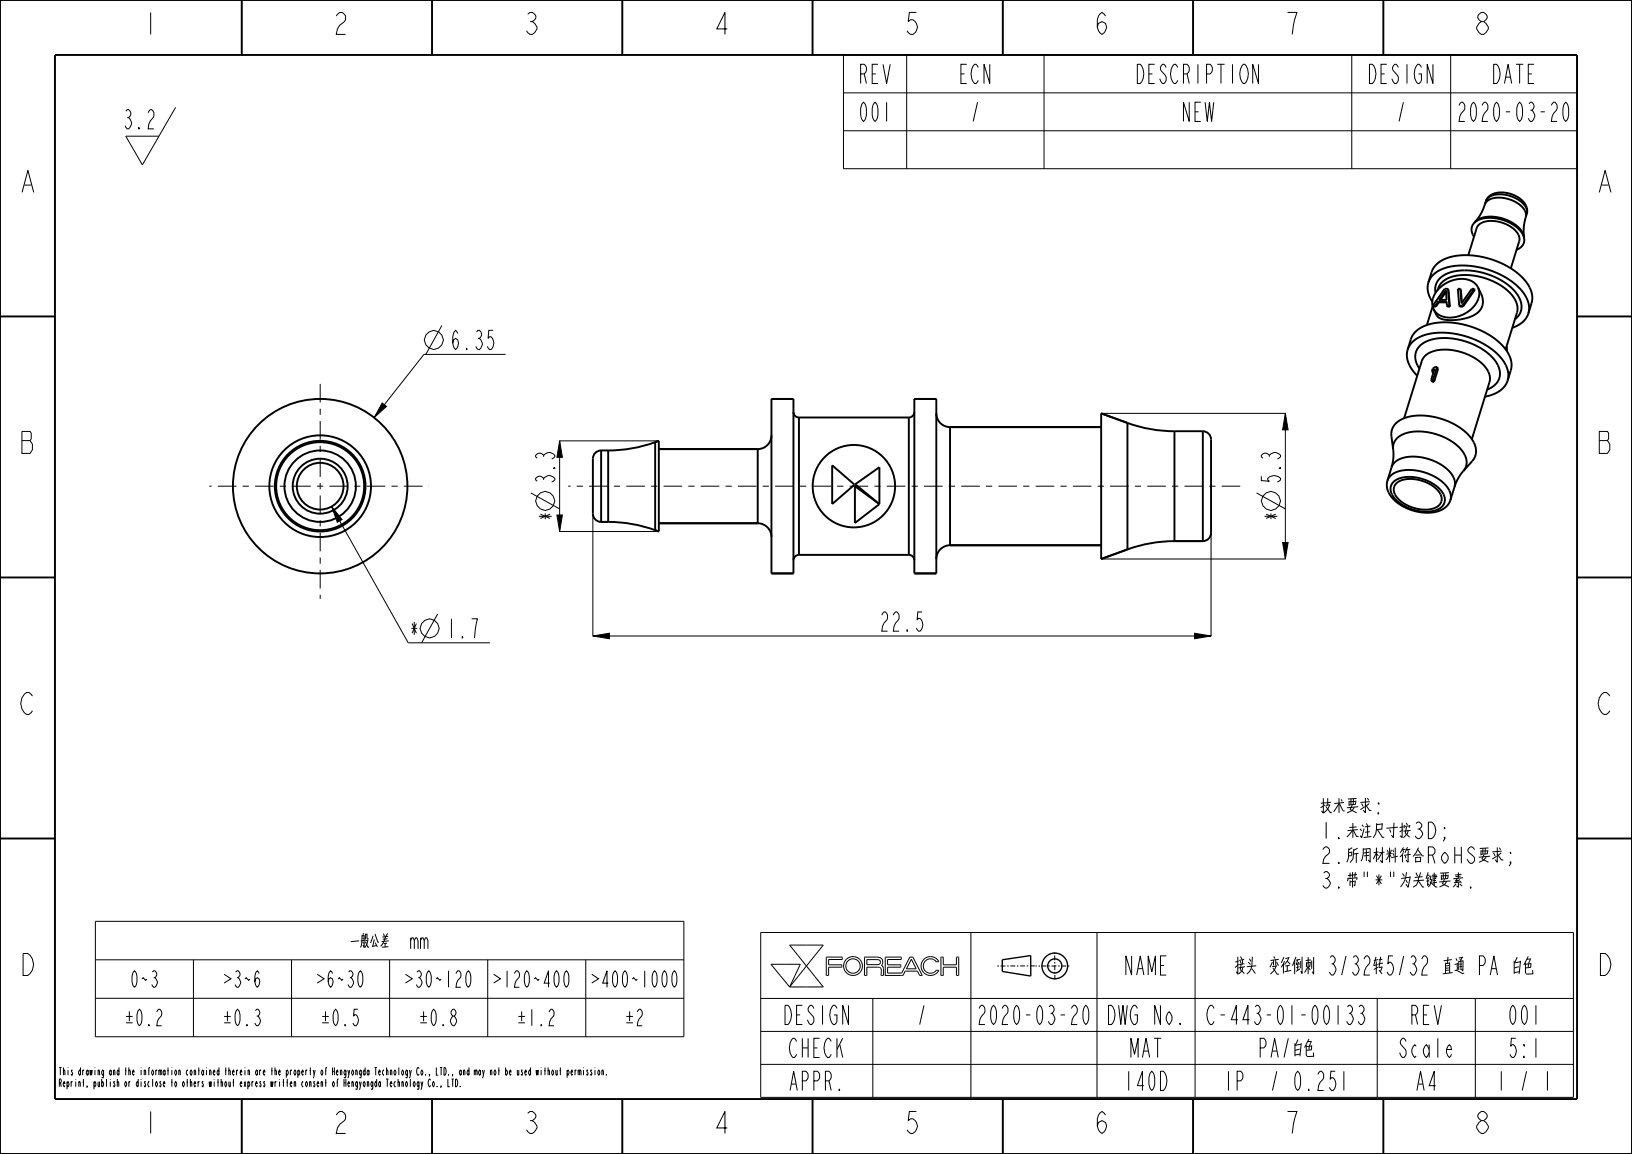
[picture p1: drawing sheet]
<svg xmlns="http://www.w3.org/2000/svg" width="297mm" height="210mm" viewBox="0 0 297 210" stroke-linecap="round" stroke-linejoin="round" font-family="sans-serif">
<g fill="none" stroke="#000" stroke-width=".18">
<path d="M32 19.5l-6.1 10.5-3-5.2h6M153.5 10h133.5v20.7h-133.5zM153.5 16.9h133.5M165 10v20.7M190 10v20.7M246 10v20.7M264 10v20.7M22.9 20.2l.3-.3a.78 .78 0 0 1 .6 .7 .78 .78 0 0 1-.4 .8l.3 .3a1.2 1.2 0 0 1-.3 1.7h-.2l-.4-.5M23.2 21.4h.2M25.3 23.2l.1 .2h-.1zM27 20.5l.4-.6h.2a1.25 1.25 0 0 1-.2 2.1l-.3 .6-.1 .8h1M153.5 23.8h133.5"/>
<path d="M80.4 59.2l-2.9 5.3M69.6 73.3l.7 .7-2.2 2zM92 64.5h-14.8l-9.1 11.5M200.5 75.2h33.5M233.9 75.2l.5 3h-1zM233.9 75.2v26.5M60.3 92.2l2 2.3-.9 .5zM60.3 92.2l14 24.8h14.9M96.6 89.7l5.2 2.9M101.3 93.7h1l-.5 3zM101.8 96.7h18M101.8 80.2h18"/>
<path d="M101.8 80.2l.5 3h-1zM101.8 80.2v16.5M107.9 93.5v22.3M220.4 97v18.8M228.7 89.7l5.2 2.9M233.4 98.7h1l-.5 3zM79.6 111.7l-2.9 5.3M107.9 115.7l3-.5v1zM107.9 115.7h112.5M200.5 101.7h33.5M217.4 115.2l3 .5-3 .5zM17.4 167.7h107.1v21h-107.1z"/>
<path d="M17.4 174.7h107.1M35.2 174.7v14M53.1 174.7v14M70.9 174.7v14M75.4 171.2l.2-.5h.3l.2 .5v1.5M76.5 171.2l.3-.5h.2l.2 .5v1.5M76.5 170.7v2M77.2 171.2l.2-.5h.3l.2 .5v1.5M88.8 174.7v14M106.6 174.7v14M138.4 169.7h147.9v30h-147.9zM140.3 175.5h5.3l-1.9 4.1z"/>
<path d="M143.7 172h6.1l-3 3.8zM146.8 175.8l3 3.8h-6.1M146.8 175.8l-3.1 3.8M150.8 177.5v-1.5h2.4v-.4h-2.4v-1h2.4l.1-.4h-2.9v3.3h.4M157.8 174.6l2.1 .1 .3 .1v.4l-.4 .3h-2zM157.8 177.5v-1.5h1.9l.4 .1 .2 .2 .1 1.2h.4M160.8 177.5v-1.3l-.4-.5 .2-.6-.2-.7-.7-.2h-2.3l-.1 3.3h.5M164.3 177.5h.1M165.9 174.6l.8 1.7h-1.7zM166.1 174.2h-.5l-1.5 2.9h-2.6v-1.1h2.4v-.4h-2.4v-1h2.5v-.4h-2.9v3.3h3.2M166.1 174.2h.1M166.1 174.2l1.7 3.3h-.4l-.4-.8h-2.3l-.4 .8"/>
<path d="M170.4 175l-.7-.5h-.8l-.6 .5-.3 .8 .3 .8 .6 .4h.8l.7-.4M170.4 176.6h.1M170.4 175h.1M170.4 176.6h.4M170.4 175h.5l-.4-.5-.5-.3-.7-.1-.7 .1-.5 .4-.3 .5-.2 .5 .1 .7 .5 .8 1 .4 1-.2 .7-.7M170.8 176.6h.1M171.2 174.2h.5v1.4h2.4v-1.4h.4v3.3h-.4v-1.5h-2.4v1.5h-.5zM176.7 169.7v30M199.6 169.7v30M217.5 169.7v30M17.4 181.7h107.1M138.4 181.7h147.9"/>
<path d="M138.4 187.7h147.9M138.4 193.7h147.9M158.8 181.7v18M250.6 181.7v18M268.5 181.7v18"/>
<circle cx="78.9" cy="61.9" r="1.72"/>
<circle cx="99.2" cy="91.2" r="1.72"/>
<circle cx="231.3" cy="91.2" r="1.72"/>
<circle cx="78.2" cy="114.4" r="1.72"/>
<circle cx="155.2" cy="175.8" r="1.31"/>
<circle cx="155.2" cy="175.8" r="1.71"/>
</g>
<path d="M69.6 73.3l.7 .7-2.2 2zM233.9 75.2l.5 3h-1zM60.3 92.2l2 2.3-.9 .5zM101.8 80.2l.5 3h-1zM101.3 93.7h1l-.5 3zM107.9 115.7l3-.5v1zM217.4 115.2l3 .5-3 .5zM233.4 98.7h1l-.5 3z" fill="#000"/>
<g fill="none" stroke="#000" stroke-width=".35">
<path d="M0 0h297v210h-297zM10 10h277v190h-277zM44 .1v10M78.6 .1v10M113.2 .1v10M147.9 .1v10M182.5 .1v10M217.1 .1v10M251.7 .1v10M270.5 36.7a4.8 4.8 0 0 1 5.2 0 2.81 2.81 0 0 1 2 2.8 8.5 8.5 0 0 0-.4 3.6 5.2 5.2 0 0 0-4-3.4 5 5 0 0 0-4.8 .7 10.9 10.9 0 0 0 1.9-3.6zM270.9 35.8a4.6 4.6 0 0 1 5.4 .1 2.74 2.74 0 0 1 1.6 3 2.81 2.81 0 0 0-2-2.8 5 5 0 0 0-5.1-.1l-.4 .6zM0 57.6h10"/>
<path d="M260.7 54.9a3.7 3.7 0 0 1 1.8-6 14.3 14.3 0 0 1 12.3 2.1 6.7 6.7 0 0 1 3.5 5.3 3.9 3.9 0 0 1-3.1 3.4M260.7 55.8l-1 3.3M260.8 55.6h.4M260.8 55.6l.1 .2h.4M261.2 55.6l.1 .2M261.3 53.3a3.2 3.2 0 0 1 2.5-3.7 12.2 12.2 0 0 1 12.4 4 3.1 3.1 0 0 1-.5 4.5M261.6 52.8a3.9 3.9 0 0 1 3.8-2.7 11.4 11.4 0 0 1 10.2 4.2 3.2 3.2 0 0 1 .5 2.6l-2.1 6.7M261.8 54.8l.1 .2M261.8 54.8h1.5v.8M261.8 54.8l-.6 .8M261.9 55h1.4M261.9 55l-.6 .8"/>
<path d="M263.1 52.8l.2 1.8h-1.4zM263.2 53.1l-1.1 1.5M263.3 55.6l.1 .2h.5M263.3 55.6h.5M263.5 52.6l.3 3M263.5 52.6l.4 3.2M263.5 52.6h-.6l-2.1 3M263.8 55.6l.1 .2M265.6 55.6l.1 .2h.6M265.6 55.6h.6M265.8 52.6l.2 2.5M265.8 52.6h-.5l.3 3"/>
<path d="M266.2 55.6l.1 .2M268.3 52.6l-2.1 3M268.3 52.6h-.4l-1.9 2.6-.2-2.6M268.3 52.6l.1 .1-2.1 3.1M287 57.6h10M140.4 79.2a2.5 2.5 0 0 1-2.5 2.5M140.4 72.6h4v31.7h-4M144.4 75a1 1 0 0 0 1 1M145.4 76v25M145.4 76h20M165.4 76v25M166.4 75a1 1 0 0 1-1 1"/>
<path d="M170.4 75.2a2.5 2.5 0 0 0 2.5 2.5M170.4 72.6h-4v31.7h4M172.9 77.7v21.5M172.9 77.7h27.5M200.4 75.2l4.8 1.8M205.2 77a25 25 0 0 0 8.5 1.5v20M205.2 77v23M218.9 78.5a1.5 1.5 0 0 1 1.5 1.5v17a1.5 1.5 0 0 1-1.5 1.5zM254.3 79.7a7.5 7.5 0 0 1 6.9-.7 8.1 8.1 0 0 1 5.6 4.3 2.66 2.66 0 0 1-.9 2.9l-.7 1.2-.5 1.2a3.6 3.6 0 0 0-1.9-3.6 8.9 8.9 0 0 0-8.2-1.4 2.5 2.5 0 0 0-1.4 1.4 11.6 11.6 0 0 0 .4-4l.2-.7zM256.7 61.8a4.8 4.8 0 0 1 4.3-3 14.8 14.8 0 0 1 13 4.7 4.3 4.3 0 0 1 .9 3.9M258.3 67.1a3.1 3.1 0 0 1 1.8-5.2 12 12 0 0 1 12.2 4 3.1 3.1 0 0 1-1.7 5M258.7 65.7a3.8 3.8 0 0 1 3.7-2.1 9.7 9.7 0 0 1 8.3 3.8 2.72 2.72 0 0 1 .4 2.1"/>
<path d="M260.5 69.1l.1 .4h.4M260.5 69.1h.3M260.6 67.5l.2 .3M260.6 67.5l.5-.3-.6 1.9M260.8 69.1l.2 .4M261.5 66.8l-.7 2.3M261.5 66.8l.2 .3-.7 2.4M261.5 66.8h-.3l-.5 .3-.1 .4M108.5 82.3l.9-.3v13a1.5 1.5 0 0 1-1.5-1.5v-10l.1-.5zM109.4 95h1.3M110.7 95a25 25 0 0 1 8.5 1.5M119.2 96.5l.7 .2"/>
<path d="M119.2 80.5a25 25 0 0 1-8.5 1.5v13M119.2 80.5v16M119.9 80.2l-.7 .3M119.9 95.2h18M119.9 81.7h18M137.9 95.2a2.5 2.5 0 0 1 2.5 2.5M137.9 81.7v13.5M151.4 84.7l4.1 3.5-4.1 3.5zM155.6 88.5l4.4 3.2-4.4 3.5zM155.6 88.1l4.4-3.1v6.7zM172.9 99.2a2.5 2.5 0 0 0-2.5 2.5M172.9 99.2h27.5"/>
<path d="M205.2 100l-4.8 1.7M213.7 98.5a25 25 0 0 0-8.5 1.5M213.7 98.5h5.2M253 86.6a6.3 6.3 0 0 1 6-.7 6.7 6.7 0 0 1 5 4.1 2.9 2.9 0 0 1-2.6 3.1 8.5 8.5 0 0 1-8.5-3.2 2.68 2.68 0 0 1 .1-3.3zM253.6 87.7a5.8 5.8 0 0 1 5.7-.4 4.8 4.8 0 0 1 3.7 3.7 2.45 2.45 0 0 1-2.6 2.1 7.6 7.6 0 0 1-7.1-3.1 1.85 1.85 0 0 1 .3-2.3zM254.1 88a5.2 5.2 0 0 1 5.4-.3 4 4 0 0 1 2.9 3.2 2.35 2.35 0 0 1-2.6 1.8 6.6 6.6 0 0 1-5.9-2.7 1.65 1.65 0 0 1 .2-2zM0 105.1h10M145.4 101a1 1 0 0 0-1 1M145.4 101h20M165.4 101a1 1 0 0 1 1 1M287 105.1h10M0 152.6h10"/>
<path d="M287 152.6h10M44 200.1v10M78.6 200.1v10M113.2 200.1v10M147.9 200.1v10M182.5 200.1v10M217.1 200.1v10M251.7 200.1v10"/>
<circle cx="58.3" cy="88.5" r="8"/>
<circle cx="58.3" cy="88.5" r="9.3"/>
<circle cx="58.3" cy="88.5" r="6.5"/>
<circle cx="58.3" cy="88.5" r="5"/>
</g>
<g fill="none" stroke="#000" stroke-width=".25">
<path d="M187.6 173.9v3.7l-5.2-.8v-2.1l5.2-.8"/>
<circle cx="192" cy="175.8" r="2.34"/>
<circle cx="192" cy="175.8" r="1.29"/>
</g>
<path d="M181.5 175.8h6.8M191.9 173.3l.1 5M194.6 175.8h-6.2" fill="none" stroke="#000" stroke-width=".18" stroke-dasharray=".3 .3 .9 .3" stroke-linecap="butt"/>
<!-- layer: 02___PRT_ALL_AXES -->
<g fill="none" stroke="#000" stroke-width=".35">
<path d="M270.4 36.6l-.2 .6M277.9 38.9l-.2 .6M259.9 51.4l.6-1.9a5 5 0 0 1 4.4-2.9 14.8 14.8 0 0 1 12.8 4.7 4.4 4.4 0 0 1 1 3.9l-.6 1.8M267.2 46.4l1.5-4.9a2.66 2.66 0 0 1 2.9-1.3 5.4 5.4 0 0 1 4.9 2.9v.7l-1.6 5M268.2 40.6a5.3 5.3 0 0 1 5.4-.5 5.1 5.1 0 0 1 3.8 3.3M268.2 40.6a1.92 1.92 0 0 0 0 2.5M268.5 40.4l-.3 .2M269 52.3a3.7 3.7 0 0 1-1.8 4.4 4.8 4.8 0 0 1-5.9 .2l-.4-.6M269 52.3a3.7 3.7 0 0 0-4.6-1.3 4.8 4.8 0 0 0-3.7 4.6l.2 .7M269 52.3l.5 1.1a2.93 2.93 0 0 1-2.1 4.3 7.9 7.9 0 0 1-5.6 .1l-.3-.4-.6-1.1M277.3 43.1l.1 .3M277.4 43.4a1.91 1.91 0 0 1-1.4 2.1"/>
<path d="M144.4 72.6h-4v31.7h4M166.4 72.6h4v31.7h-4M172.9 77.7h27.5M205.2 77l-4.8-1.8v26.5l4.8-1.7M213.7 78.5h5.2M256.2 63.6a4.9 4.9 0 0 0 1.7 4.8M256.2 63.6a5 5 0 0 1 4.3-2.9 14.8 14.8 0 0 1 12.9 4.7 4.4 4.4 0 0 1 1 3.9M256.7 61.8l-.5 1.8M258.7 65.7l-3.2 10.4M271.1 69.5l-3.2 10.4M274.2 63v.9M274.4 69.3a4.9 4.9 0 0 1-4.2 2.9"/>
<path d="M274.9 67.4l-.5 1.9M109.4 95h1.3M109.4 82h1.3M119.2 80.5l.7-.3v16.5l-.7-.2M119.9 95.2h18M119.9 81.7h18M172.9 99.2h27.5M213.7 98.5h5.2M253.2 85l-.7 2.5M253.5 81.8l-.3-2.4a3.2 3.2 0 0 1 2.7-3.4 12.1 12.1 0 0 1 11.9 3.9 3.1 3.1 0 0 1 .1 4l-1.6 1.8M264.7 88.6l-.7 2.4"/>
<circle cx="58.3" cy="88.5" r="15.9"/>
<circle cx="58.3" cy="88.5" r="8.3"/>
<circle cx="58.3" cy="88.5" r="4.3"/>
<circle cx="155.4" cy="88.5" r="7.5"/>
</g>
<path d="M225.7 88.5h-122.3" fill="none" stroke="#000" stroke-width=".18" stroke-dasharray="1.1 1.1 3.4 1.1" stroke-dashoffset="2.3" stroke-linecap="butt"/>
<path d="M58.3 88.5v20.5M58.3 88.5v-19M58.3 88.5h-20.2M58.3 88.5h19.8" fill="none" stroke="#000" stroke-width=".18" stroke-dasharray="1.1 1.1 3.4 1.1" stroke-dashoffset=".6" stroke-linecap="butt"/>
<g font-size="5.2">
<text x="26.1" y="6.3">1</text>
<text x="60.7" y="6.3">2</text>
<text x="95.4" y="6.3">3</text>
<text x="130" y="6.3">4</text>
<text x="164.6" y="6.3">5</text>
<text x="199.2" y="6.3">6</text>
<text x="233.9" y="6.3">7</text>
<text x="268.5" y="6.3">8</text>
<text x="3.8" y="35">A</text>
<text x="290.8" y="35">A</text>
<text x="3.8" y="82.5">B</text>
<text x="290.8" y="82.5">B</text>
<text x="3.8" y="130">C</text>
<text x="290.8" y="130">C</text>
<text x="3.8" y="177.5">D</text>
<text x="290.8" y="177.5">D</text>
<text x="26.1" y="206.3">1</text>
<text x="60.7" y="206.3">2</text>
<text x="95.4" y="206.3">3</text>
<text x="130" y="206.3">4</text>
<text x="164.6" y="206.3">5</text>
<text x="199.2" y="206.3">6</text>
<text x="233.9" y="206.3">7</text>
<text x="268.5" y="206.3">8</text>
</g>
<g font-size="4.6">
<text x="155.8" y="15.2">REV</text>
<text x="174.1" y="15.2">ECN</text>
<text x="205.5" y="15.2">DESCRIPTION</text>
<text x="248.2" y="15.2">DESIGN</text>
<text x="270.9" y="15.2">DATE</text>
<text x="155.8" y="22.1">001</text>
<text x="176.4" y="22.1">/</text>
<text x="214.6" y="22.1">NEW</text>
<text x="253.9" y="22.1">/</text>
<text x="264.1" y="22.1">2020-03-20</text>
<text x="81.9" y="63.6">6.35</text>
<text x="101" y="88.2" transform="rotate(-90 101 88.2)">3.3</text>
<text x="233" y="88.2" transform="rotate(-90 233 88.2)">5.3</text>
<text x="101" y="95" transform="rotate(-90 101 95)">*</text>
<text x="233" y="95" transform="rotate(-90 233 95)">*</text>
<text x="74.3" y="116.1">*</text>
<text x="81.1" y="116.1">1.7</text>
<text x="159.9" y="114.9">22.5</text>
<text x="204" y="177.4">NAME</text>
<text x="209.8" y="177.4">接头 变径倒刺 3/32转5/32 直通 PA 白色</text>
<text x="141.8" y="186.4">DESIGN</text>
<text x="166.6" y="186.4">/</text>
<text x="176.8" y="186.4">2020-03-20</text>
<text x="200.6" y="186.4">DWG No.</text>
<text x="218.1" y="186.4">C-443-01-00133</text>
<text x="256.2" y="186.4">REV</text>
<text x="274" y="186.4">001</text>
<text x="143" y="192.4">CHECK</text>
<text x="205.2" y="192.4">MAT</text>
<text x="226.1" y="192.4">PA/白色</text>
<text x="253.9" y="192.4">Scale</text>
<text x="274" y="192.4">5:1</text>
<text x="143" y="198.4">APPR.</text>
<text x="204" y="198.4">140D</text>
<text x="222.3" y="198.4">IP</text>
<text x="230.9" y="198.4">/ 0.251</text>
<text x="257.3" y="198.4">A4</text>
<text x="272.1" y="198.4">1</text>
<text x="276.3" y="198.4">/ 1</text>
</g>
<g font-size="3.9">
<text x="240.1" y="148.1">技术要求:</text>
<text x="240.1" y="152.6">1.未注尺寸按3D;</text>
<text x="240.1" y="157.1">2.所用材料符合RoHS要求;</text>
<text x="240.1" y="161.6">3.带&quot;*&quot;为关键要素.</text>
<text x="59.2" y="172.7">一般公差</text>
<text x="23.4" y="179.7">0~3</text>
<text x="39.3" y="179.7">＞3~6</text>
<text x="56.1" y="179.7">＞6~30</text>
<text x="72" y="179.7">＞30~120＞120~400＞400~1000</text>
<text x="21.4" y="186.7">±0.2</text>
<text x="39.3" y="186.7">±0.3</text>
<text x="57.1" y="186.7">±0.5</text>
<text x="75" y="186.7">±0.8</text>
<text x="92.8" y="186.7">±1.2</text>
<text x="112.6" y="186.7">±2</text>
</g>
<g font-size="1.8">
<text x="10.6" y="195.7">This drawing and the information contained therein are the property of</text>
<text x="10.6" y="197.8">Reprint, publish or disclose to others without express written consent of</text>
<text x="60.3" y="195.7">Hengyongda Technology Co., LTD., and may not be used without permission.</text>
<text x="62.4" y="197.8">Hengyongda Technology Co., LTD.</text>
</g>
</svg>
